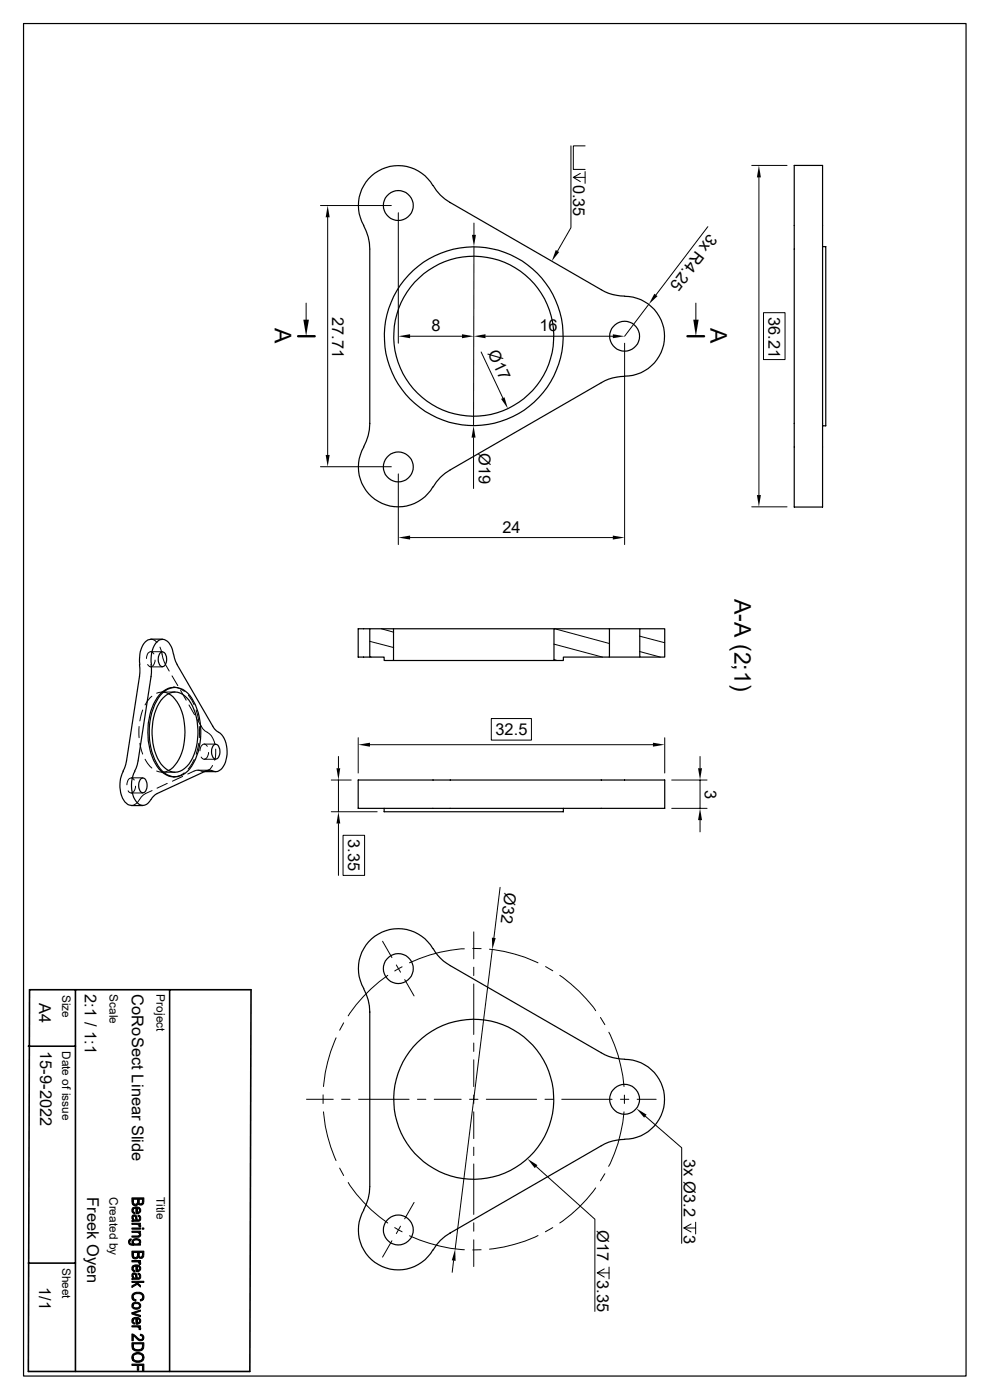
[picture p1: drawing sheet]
<svg xmlns="http://www.w3.org/2000/svg" width="210mm" height="297mm" viewBox="0 0 210 297" stroke-linecap="round" stroke-linejoin="round" font-family="sans-serif">
<g fill="none" stroke="#000" stroke-width=".25">
<path d="M5 5h199.9v286.9h-199.9zM91.8 39.4a8.5 8.5 0 0 0-11.5-3.1 8.5 8.5 0 0 0-3.1 11.5M91.9 39.3a9.4 9.4 0 0 0 3.6 3.7l32.1 18.5a11.1 11.1 0 0 0 5.8 1.4 8.5 8.5 0 0 1 7.6 8.9 8.5 8.5 0 0 1-8.5 8l-1.7 .2a8.4 8.4 0 0 0-3.2 1.2l-32.1 18.5a9.4 9.4 0 0 0-3.6 3.6M168.5 35.1h6v72.5h-6zM77.1 47.8a10.3 10.3 0 0 1 1.3 5v37a10.3 10.3 0 0 1-1.3 5M174.5 52.3h.7v38h-.7M77.2 94.8a8.5 8.5 0 0 0 3.1 11.6 8.5 8.5 0 0 0 11.5-3.1M32 135.6h2.5M32 135.6a2.55 2.55 0 0 0-2.1 2.2l-.2 1v2.2M34 138.5a.7 .7 0 0 1 1.2 .5 2 2 0 0 1-.5 2.4 1.24 1.24 0 0 1-1.1-1.7zM78.4 133.4h5.1v6.7h-2v-.7h-3.1zM78.4 133.4h-2.4v6h2.4"/>
<path d="M83.5 133.4h34M117.5 133.4h11.8v6h-9.8v.7h-2zM129.3 133.4h6.4M129.3 139.4h6.4M135.7 133.4h5.3v6h-5.3zM29.6 143.5l-2.8 17.9-.4 1.6-.3 .6M29.6 141v2.6M32 143.5l-2.7 17.9-.4 1.6-.4 .6M32 141v2.6M32.1 141a5.3 5.3 0 0 1 1.7-5.2 2.01 2.01 0 0 1 2.5 1.4l.7 2.4 .6 1.4M34.5 147a3.7 3.7 0 0 1 5.8 .5 14.2 14.2 0 0 1 0 15.6 3.7 3.7 0 0 1-6.3 0 14.2 14.2 0 0 1 0-15.6zM34.6 148a3.2 3.2 0 0 1 5 0 12.1 12.1 0 0 1 2.1 10.5 7.1 7.1 0 0 1-3.5 5.1 3.4 3.4 0 0 1-4-1.5 12.9 12.9 0 0 1 0-13.6z"/>
<path d="M35.7 147.2a8.1 8.1 0 0 1 3.4 6.3 11.3 11.3 0 0 1-2.4 9.3l-1 .7M36.8 145.8a5.1 5.1 0 0 0-4.2 3.5 14.9 14.9 0 0 0 .8 13.3 4.4 4.4 0 0 0 3.7 2.2M36.8 145.8h.3M37.5 141l7.6 13.1a4.9 4.9 0 0 0 1.9 1.8 6.1 6.1 0 0 1-.2 7.4 2.48 2.48 0 0 1-2.4 .1l-.8 .2-10.3 4.8-.9 .7-.4 .5M45.3 158.1a.7 .7 0 0 1 1.2 .5 2 2 0 0 1-.5 2.4 1.24 1.24 0 0 1-1.1-1.7zM83.5 140.1h34M26.2 163.6a6.1 6.1 0 0 0 .6 6.8l.7 .4 2.8 .1M28.6 163.6a6 6 0 0 0 .9 7 1.75 1.75 0 0 0 2.5-1M29.9 165.2a.7 .7 0 0 1 1.1 .5 2 2 0 0 1-.5 2.4 1.24 1.24 0 0 1-1.1-1.6zM43.3 163.7h2.5M76 165.5h65v6h-65zM81.5 171.5v.7h38v-.7"/>
<path d="M77.1 209.7a10.3 10.3 0 0 1 1.3 5v37a10.3 10.3 0 0 1-1.3 5M91.8 201.3a8.5 8.5 0 0 0-11.5-3.1 8.5 8.5 0 0 0-3.1 11.5M91.9 201.2a9.4 9.4 0 0 0 3.6 3.7l32.1 18.5a9.8 9.8 0 0 0 4.9 1.3M132.5 224.7a8.5 8.5 0 0 1 8.5 8.5 8.5 8.5 0 0 1-8.5 8.5M77.2 256.7a8.5 8.5 0 0 0 3.1 11.6 8.5 8.5 0 0 0 11.5-3.1M132.5 241.7l-1.7 .2a8.4 8.4 0 0 0-3.2 1.2l-32.1 18.5a9.4 9.4 0 0 0-3.6 3.6"/>
<circle cx="84.5" cy="43.6" r="3.2"/>
<circle cx="100.5" cy="71.3" r="17"/>
<circle cx="100.5" cy="71.3" r="19"/>
<circle cx="132.5" cy="71.3" r="3.2"/>
<circle cx="84.5" cy="99" r="3.2"/>
<circle cx="84.5" cy="205.5" r="3.2"/>
<circle cx="100.5" cy="233.2" r="17"/>
<circle cx="132.5" cy="233.2" r="3.2"/>
<circle cx="84.5" cy="260.9" r="3.2"/>
</g>
<g fill="none" stroke="#000" stroke-width=".21">
<path d="M121.1 30.9v17.4l-2.8 5M121.6 37.6l1.5 .9M123.1 36.8l-1.5 .8h2.5M124.1 30.9h-2.5v5h2.5M124.1 36.4v2.5M159.5 35.1h7.5M161 37.6v67.4M68 43.6h15M69.5 46.1v50.4M84.5 45.1v27.7M100.5 47.3v2.5M100.5 52.3v38"/>
<path d="M150.2 48.1l-11.1 14.5M64.9 64.3v3.5M87 71.3h11M102.1 74.7l4.6 9.8M103 71.3h27M132.5 72.8v42.7M137.6 64.6l-5.1 6.7M147.6 64.3v3.5M162 66.3h4.5v10h-4.5zM68 99h15M100.5 92.8v10.8M84.5 100.5v15"/>
<path d="M87 114h43M159.5 107.5h7.5M32 135.6l.9 .3 .4 .4M32 138.3h2.5M32.6 138.7a.75 .75 0 0 0-.8-.4 .75 .75 0 0 0-.6 .7l-.1 .7M34 137.3l.4 1.5a8.5 8.5 0 0 0 1.5 3.6M78.4 139.3l.3 .1M78.4 136.1l5.1 1.3M80.9 133.4l2.6 .7M117.5 139.9l.7 .2M117.5 136.7l10.3 2.7M117.7 133.4l11.6 3.1"/>
<path d="M135.7 138.2l4.4 1.2M135.7 135l5.3 1.4M29.5 154.1v2.4M29.7 157.7l.6 2.3M30.3 150.6l-.6 2.4M32 141.5h2.5M32.2 147.7l-.9 1-.5 .9M32.9 140a1.19 1.19 0 0 1-1.1 1.4l-.5-.4M33.2 147.1a2.89 2.89 0 0 1 2.6 .1M34.4 146.8h2.7M36.5 143.4l1.2 2.1M36.8 145.8a3.6 3.6 0 0 1 2.3 .9"/>
<path d="M38.3 146.5l1.2 2M40 147.5l1.2 2M40.1 149.6l1.2 2M41.6 150.6l.6 2.4M41.9 152.7a5.3 5.3 0 0 0 2.5 3 3.9 3.9 0 0 1 1.2 2.1M42.2 157.7l-.6 2.3M42.3 154.1v2.4M43.3 157.9h2.5M44 158.3a.75 .75 0 0 0-.9-.4 .75 .75 0 0 0-.6 .7l-.1 .7M44.2 159.6a1.19 1.19 0 0 1-1.1 1.4l-.4-.4M45.8 158.9l-.2 2.4M76 156.5v7.5"/>
<path d="M78.5 158h60M104.2 152.4h8.5v4.6h-8.5zM141 156.5v7.5M27.9 168.2h2.4M27.9 165h2.4M28.5 165.5a.76 .76 0 0 0-.9-.4 .76 .76 0 0 0-.5 .7l-.2 .7M28.7 166.8a1.33 1.33 0 0 1-.9 1.4l-.6-.4M30.8 161.1l.5 .8 .9 1M32.3 167.7a4.5 4.5 0 0 0-3.1 2.5l-.9 .6-.4 .1M34.4 163.8h2.7M35.5 166.2l-2.2 1M35.8 163.5a2.89 2.89 0 0 1-2.6 .1"/>
<path d="M38.7 164.7l-2.1 1M39.1 164a3.1 3.1 0 0 1-2.3 .8M41.2 161.1l-1.3 2.1M42 163.4h2.4M43.3 161.1h2.5M43.3 163.7h.1M45.1 162.4a1.96 1.96 0 0 1-2.9 1l-1 .2-1.4 .6M70.3 165.5h4.2M70.3 172.2h9.7M71.8 160.5v2.5M71.8 165.5v6.7M71.8 174.7v11"/>
<path d="M72.8 177.2h4.5v8.5h-4.5zM142.5 165.5h7.5M142.5 171.5h7.5M148.5 160.5v2.5M148.5 165.5v6M148.5 174v2.5M81.2 199.7l1.9 3.5M100.5 197.7v5.7M106.1 188.3l-1.3 10.7M72.9 217l-.8 1.6M82.3 206.9a31.6 31.6 0 0 0-8.4 8.6M84.1 204.7l.9 1.5"/>
<path d="M85.3 205.1l-1.6 .9M85.9 207.8l1.9 3.5M98.5 201.3a31 31 0 0 0-11.6 3M100.3 201.2l1.8 .1M100.5 205.2v1.8M100.5 208.7v10.8M103.8 201.4a32.1 32.1 0 0 1 10.3 2.9M104.4 201.5l-7.8 63.5M115.7 205.1l1.6 .9M118.7 206.9a31 31 0 0 1 7.7 7.5M127.4 215.9l.9 1.5M129.2 219a30.7 30.7 0 0 1 3.2 11.5"/>
<path d="M65 233.2h5.7M68.5 232.3v1.8M68.6 235.9a31.7 31.7 0 0 0 2.7 10.3M71.3 220.2a32.5 32.5 0 0 0-2.7 10.3M72.5 233.2h1.8M76.1 233.2h10.7M88.6 233.2h1.7M92.1 233.2h5.7M99.6 233.2h1.8M100.5 235.9v5.7M100.5 221.3v1.8M100.5 224.8v5.7"/>
<path d="M100.5 232.3v1.8M103.2 233.2h10.6M115.6 233.2h1.8M119.2 233.2h10.6M131.6 233.2h1.8M132.4 235.9a30.2 30.2 0 0 1-3.3 11.5M132.5 232.3v1.8M135.2 233.2h4M136.9 236.8l7.7 6.7v20.3M72.1 247.8l.8 1.6M73.9 250.9a30.1 30.1 0 0 0 8.4 8.6M87.8 255.1l-1.9 3.5"/>
<path d="M100.5 243.4v1.8M100.5 246.9v10.7M100.5 259.4v1.8M113.7 247.5l12.5 11.2v19.5M126.4 252a29.8 29.8 0 0 1-7.7 7.5M128.3 249l-.9 1.5M146.6 259.7l-1.5 .8h2.5M147.6 259.3v2.5M83.1 263.2l-1.9 3.5M83.7 260.4l1.6 .9M85 260.1l-.9 1.6M86.9 262.2a33.3 33.3 0 0 0 11.6 2.9"/>
<path d="M96.2 267.4l-.3 2.5M100.5 263v5.7M102.1 265.1l-1.8 .1M114.1 262.1a32.1 32.1 0 0 1-10.3 2.9M117.3 260.4l-1.6 .9M126.7 270l1.5 .9M128.2 269.2l-1.5 .8h2.5M129.2 268.8v2.5M145.1 260.5l1.5 .9"/>
</g>
<path d="M6.3 210h47l-.3 81h-47zM16 210v81M36 210v81M6 222h10M6 268h10" fill="none" stroke="#000" stroke-width=".34"/>
<g fill="#000" stroke="#000" stroke-width=".21">
<path d="M28.2 258.3v.6z" fill-rule="evenodd"/>
<path d="M28.2 256.2v.8l.4 .2-.1 .3a.7 .7 0 0 1-.5-.5 .7 .7 0 0 1 .2-.8z" fill-rule="evenodd"/>
<path d="M28.2 257.8l.4-.1 .3 .2v.9a.61 .61 0 0 0-.5-.8l-.2 .2v.6a.72 .72 0 0 1 0-1z" fill-rule="evenodd"/>
<path d="M28.3 254.4v.6a.45 .45 0 0 0 .4 .5 .45 .45 0 0 0 .5-.6l-.1 .8-.2 .1-.6-.1z" fill-rule="evenodd"/>
<path d="M28.2 256.2l.5-.2 .9 .2v.6l-.1-.3-.4-.2v1.2h-.3v-1.2l-.4 .2-.2 .3z" fill-rule="evenodd"/>
<path d="M29.3 257.8l.3 .1v.5v-.2l-.3-.2z" fill-rule="evenodd"/>
<path d="M28 259.5h1.8v.3h-.3v.3l-.2-.3h-1.3z" fill-rule="evenodd"/>
<path d="M29.1 256.3l.1 .9 .4-.3v-.7a.7 .7 0 0 1 .2 .8 .7 .7 0 0 1-.7 .5z" fill-rule="evenodd"/>
<path d="M28.2 258.5l.3 .3h.4v-.8l.1 .1a.58 .58 0 0 0 .4 .7l.2-.2v-.7a.64 .64 0 0 1 .3 .8 .64 .64 0 0 1-.7 .4l-1.2 .1v-.3h.2z" fill-rule="evenodd"/>
<path d="M29.5 254.4v.5a.4 .4 0 0 0 .4 .5 .4 .4 0 0 0 .3-.6v.8h-.7l-.1-.1z" fill-rule="evenodd"/>
<path d="M28 254.1h2.5v1.2l-.3 .3v-1.2h-.7l-.1 1.1-.1-.1-.1 .2v-1.2h-.9v1.3l-.3-.4z" fill-rule="evenodd"/>
<path d="M27.6 262.9l.3-.1-.4 .6z" fill-rule="evenodd"/>
<path d="M28.2 270.6v.5z" fill-rule="evenodd"/>
<path d="M27.4 263l.1-.1v.5a.53 .53 0 0 0 .7 .5v.3h-.1a.69 .69 0 0 1-.8-.4 .69 .69 0 0 1 .1-.8z" fill-rule="evenodd"/>
<path d="M28.2 268.6v.7l.4 .2-.1 .3a.71 .71 0 0 1-.5-.5 .71 .71 0 0 1 .2-.7z" fill-rule="evenodd"/>
<path d="M28.2 275.1a.65 .65 0 0 0 .7 .7l-.1 .3-.6-.3z" fill-rule="evenodd"/>
<path d="M28.2 270.1l.4-.1 .3 .2v.9a.61 .61 0 0 0-.5-.8l-.2 .3v.5a.72 .72 0 0 1 0-1z" fill-rule="evenodd"/>
<path d="M28.3 265.7v.6a.45 .45 0 0 0 .4 .5 .45 .45 0 0 0 .5-.6l-.1 .8-.2 .1-.6-.1z" fill-rule="evenodd"/>
<path d="M29.5 261.5l.1 .4z" fill-rule="evenodd"/>
<path d="M28.2 268.6l.5-.2 .9 .2v.5l-.2-.4-.3-.1v1.2h-.3v-1.2l-.4 .2-.2 .3z" fill-rule="evenodd"/>
<path d="M29.3 270.1l.3 .1v.6l-.1-.4-.2-.1z" fill-rule="evenodd"/>
<path d="M28.2 276.5l.5-.2 .7 .1 .2 .1v.5a.76 .76 0 0 0-.7-.4 .76 .76 0 0 0-.7 .4z" fill-rule="evenodd"/>
<path d="M28.2 279.7l.5-.2h.6l.3 .2v.5l-.2-.3-.3-.1v1.1h-.3v-1.1l-.4 .1-.2 .3z" fill-rule="evenodd"/>
<path d="M28.1 263.1l.5-.3h.7l.3 .2v.5a.75 .75 0 0 0-.7-.4 .75 .75 0 0 0-.7 .4v.7l-.2-.7z" fill-rule="evenodd"/>
<path d="M28 261.2h1.8v.3h-.3v.2l-.4-.2h-1.1z" fill-rule="evenodd"/>
<path d="M28.2 263.5a.82 .82 0 0 0 1.4 .1v.3h.2v.3h-1.6z" fill-rule="evenodd"/>
<path d="M28 267.4h1.8v.3h-.3v.3l-.2-.3h-1.3z" fill-rule="evenodd"/>
<path d="M28 278.5l1.8 .6v.3l-1.8-.6z" fill-rule="evenodd"/>
<path d="M28 278.5l1.8-.6v.3l-1.3 .4z" fill-rule="evenodd"/>
<path d="M28 260.5h1.8v.3h-1.8z" fill-rule="evenodd"/>
<path d="M28 272.8l1.1-.7 .7 .6v.3l-.7-.5-1.1 .6z" fill-rule="evenodd"/>
<path d="M29.5 259.8l.3 .2v.3h-.3z" fill-rule="evenodd"/>
<path d="M28 262.2l1.5-.1 .1-.6a.56 .56 0 0 1 .2 .7 .56 .56 0 0 1-.7 .3h-1.1z" fill-rule="evenodd"/>
<path d="M29.6 263a.58 .58 0 0 1 0 .9z" fill-rule="evenodd"/>
<path d="M29.5 267.7l.3 .2v.4l-.3-.1z" fill-rule="evenodd"/>
<path d="M29.1 268.6v.9l.5-.3v-.6l.2 .3a.7 .7 0 0 1-.7 .9z" fill-rule="evenodd"/>
<path d="M28.2 270.8l.2 .3h.5v-.8l.1 .2a.44 .44 0 0 0 .4 .6l.2-.2v-.7a.65 .65 0 0 1 .2 .8 .65 .65 0 0 1-.6 .4l-1.2 .1v-.3l.2-.1z" fill-rule="evenodd"/>
<path d="M28.2 276.5v.5a.79 .79 0 0 0 1.4 0v-.5a.83 .83 0 0 1 0 1.1 .83 .83 0 0 1-1.2 .1 .68 .68 0 0 1-.2-1.2z" fill-rule="evenodd"/>
<path d="M29.5 265.7v.5a.4 .4 0 0 0 .4 .5 .4 .4 0 0 0 .3-.6v.8h-.7l-.1-.1z" fill-rule="evenodd"/>
<path d="M30.3 275.2v.6l-.5 .2v-.3l.4-.2z" fill-rule="evenodd"/>
<path d="M30.1 260.5h.4v.3h-.4z" fill-rule="evenodd"/>
<path d="M28 271.8h2.5v.3h-1.4l-.2 .2-.2-.2h-.7z" fill-rule="evenodd"/>
<path d="M28 265.4h2.5v1.2l-.3 .3v-1.2h-.7l-.1 1.1-.1-.1-.1 .2v-1.2h-.9v1.3l-.3-.4z" fill-rule="evenodd"/>
<path d="M28.3 274.4l.6-.2h.9l.5 .3 .2 .4v.5l-.2 .4v-.6a1.15 1.15 0 0 0-1.8-.6l-.2 .3-.1 .9-.3-.6z" fill-rule="evenodd"/>
<path d="M28.2 279.7v.7l.4 .3-.1 .2a.71 .71 0 0 1-.5-.5 .71 .71 0 0 1 .2-.7z" fill-rule="evenodd"/>
<path d="M28 281.3h1.8v.2h-.3v.3l-.4-.3h-1.1z" fill-rule="evenodd"/>
<path d="M29.1 279.8v.9l.5-.3v-.7a.7 .7 0 0 1 .2 .8 .7 .7 0 0 1-.7 .4z" fill-rule="evenodd"/>
<path d="M29.5 281.5l.3 .2v.4l-.3-.1z" fill-rule="evenodd"/>
<path d="M28.3 285.1v.5a1.02 1.02 0 0 0 .9 .8 1.02 1.02 0 0 0 1-.7l-.1 .8-.6 .1h-.8l-.4-.3z" fill-rule="evenodd"/>
<path d="M28 283l.5 .2 .8 .7a.54 .54 0 0 0 .5 .3 .54 .54 0 0 0 .5-.4v.5l-.7 .1-1.3-1v1h-.3z" fill-rule="evenodd"/>
<path d="M28.2 287.3l.8-.4 .7 .1 .6 .3v.7a1.06 1.06 0 0 0-1-.8 1.06 1.06 0 0 0-1.1 .8v.7l-.3-.7z" fill-rule="evenodd"/>
<path d="M29.8 283l.1 .1a.69 .69 0 0 1 .6 .5 .69 .69 0 0 1-.2 .7v-.6l-.5-.4z" fill-rule="evenodd"/>
<path d="M28 284.9h2.5l-.1 1.2-.2 .2v-1.2h-1.9v1.2l-.3-.3z" fill-rule="evenodd"/>
<path d="M28 289.4h2.5v1.5h-.3v-1.2h-.8v1h-.3v-1h-1.1z" fill-rule="evenodd"/>
<path d="M28.2 288a1.09 1.09 0 0 0 1.1 .7 1.09 1.09 0 0 0 1-.7v-.7l.3 .6-.2 .6-.3 .3-.5 .2h-.7l-.6-.2z" fill-rule="evenodd"/>
</g>
<path d="M63.2 71.3h3.6M145.8 71.3h3.6" fill="none" stroke="#000" stroke-width=".51"/>
<g fill="#000">
<path d="M161 35.1l.4 2.5h-.8zM69.5 43.6l.4 2.5h-.8zM100.1 49.8h.9l-.5 2.5zM117.9 53l.7 .5-1.5 1.9zM64.3 67.8h1.2l-.6 3.5zM84.5 71.3l2.5-.4v.9zM98 70.9l2.5 .4-2.5 .5zM100.5 71.3l2.5-.4v.9zM130 70.9l2.5 .4-2.5 .5zM138.8 62.3l.7 .5-1.9 1.8zM147.1 67.8h1.1l-.6 3.5zM69.1 96.5h.8l-.4 2.5z"/>
<path d="M100.5 90.3l.4 2.5h-.9zM106.3 84.6l.7-.3 .7 2.4zM84.5 114l2.5-.4v.9zM130 113.6l2.5 .4-2.5 .5zM160.6 105h.8l-.4 2.5zM76 158l2.5-.4v.8zM138.5 157.6l2.5 .4-2.5 .4zM71.4 163h.8l-.4 2.5zM71.8 172.2l.4 2.5h-.8zM148.1 163h.8l-.4 2.5zM148.5 171.5l.4 2.5h-.8zM104.4 198.9l.8 .1-.8 2.5z"/>
<path d="M135 235.2l2.2 1.3-.5 .6zM111.9 245.8l2.1 1.4-.5 .6zM96.6 265v2.5l-.8-.1z"/>
</g>
<g font-size="4.9">
<text x="58.3" y="69.7" transform="rotate(90 58.3 69.7)">A</text>
<text x="150.7" y="69.7" transform="rotate(90 150.7 69.7)">A</text>
<text x="155.8" y="127" transform="rotate(90 155.8 127)">A-A (2;1)</text>
</g>
<g font-size="3.5">
<text x="121.6" y="39.2" transform="rotate(90 121.6 39.2)">0.35</text>
<text x="150.5" y="49.4" transform="rotate(127 150.5 49.4)">3x R4.25</text>
<text x="70.5" y="67.2" transform="rotate(90 70.5 67.2)">27.71</text>
<text x="91.5" y="70.3">8</text>
<text x="114.4" y="70.3">16</text>
<text x="163" y="67.2" transform="rotate(90 163 67.2)">36.21</text>
<text x="103.4" y="75" transform="rotate(65 103.4 75)">Ø17</text>
<text x="101.6" y="96.2" transform="rotate(90 101.6 96.2)">Ø19</text>
<text x="106.6" y="113">24</text>
<text x="105.1" y="156">32.5</text>
<text x="149.5" y="167.5" transform="rotate(90 149.5 167.5)">3</text>
<text x="73.8" y="178.1" transform="rotate(90 73.8 178.1)">3.35</text>
<text x="107.1" y="189.3" transform="rotate(97 107.1 189.3)">Ø32</text>
<text x="8.3" y="212.9" transform="rotate(90 8.3 212.9)">A4</text>
<text x="18" y="210.9" transform="rotate(90 18 210.9)">2:1 / 1:1</text>
<text x="28" y="210.9" transform="rotate(90 28 210.9)">CoRoSect Linear Slide</text>
<text x="8.5" y="223" transform="rotate(90 8.5 223)">15-9-2022</text>
<text x="145.1" y="245.8" transform="rotate(90 145.1 245.8)">3x Ø3.2</text>
<text x="18.5" y="254" transform="rotate(90 18.5 254)">Freek Oyen</text>
<text x="126.7" y="261" transform="rotate(90 126.7 261)">Ø17</text>
<text x="145.1" y="262" transform="rotate(90 145.1 262)">3</text>
<text x="8.3" y="273" transform="rotate(90 8.3 273)">1/1</text>
<text x="126.7" y="271.5" transform="rotate(90 126.7 271.5)">3.35</text>
</g>
<g font-size="2.5">
<text x="13.2" y="211" transform="rotate(90 13.2 211)">Size</text>
<text x="23.2" y="210.9" transform="rotate(90 23.2 210.9)">Scale</text>
<text x="33.2" y="210.9" transform="rotate(90 33.2 210.9)">Project</text>
<text x="13.2" y="223" transform="rotate(90 13.2 223)">Date of issue</text>
<text x="23.2" y="254" transform="rotate(90 23.2 254)">Created by</text>
<text x="33.2" y="254" transform="rotate(90 33.2 254)">Title</text>
<text x="13.2" y="269" transform="rotate(90 13.2 269)">Sheet</text>
</g>
</svg>
